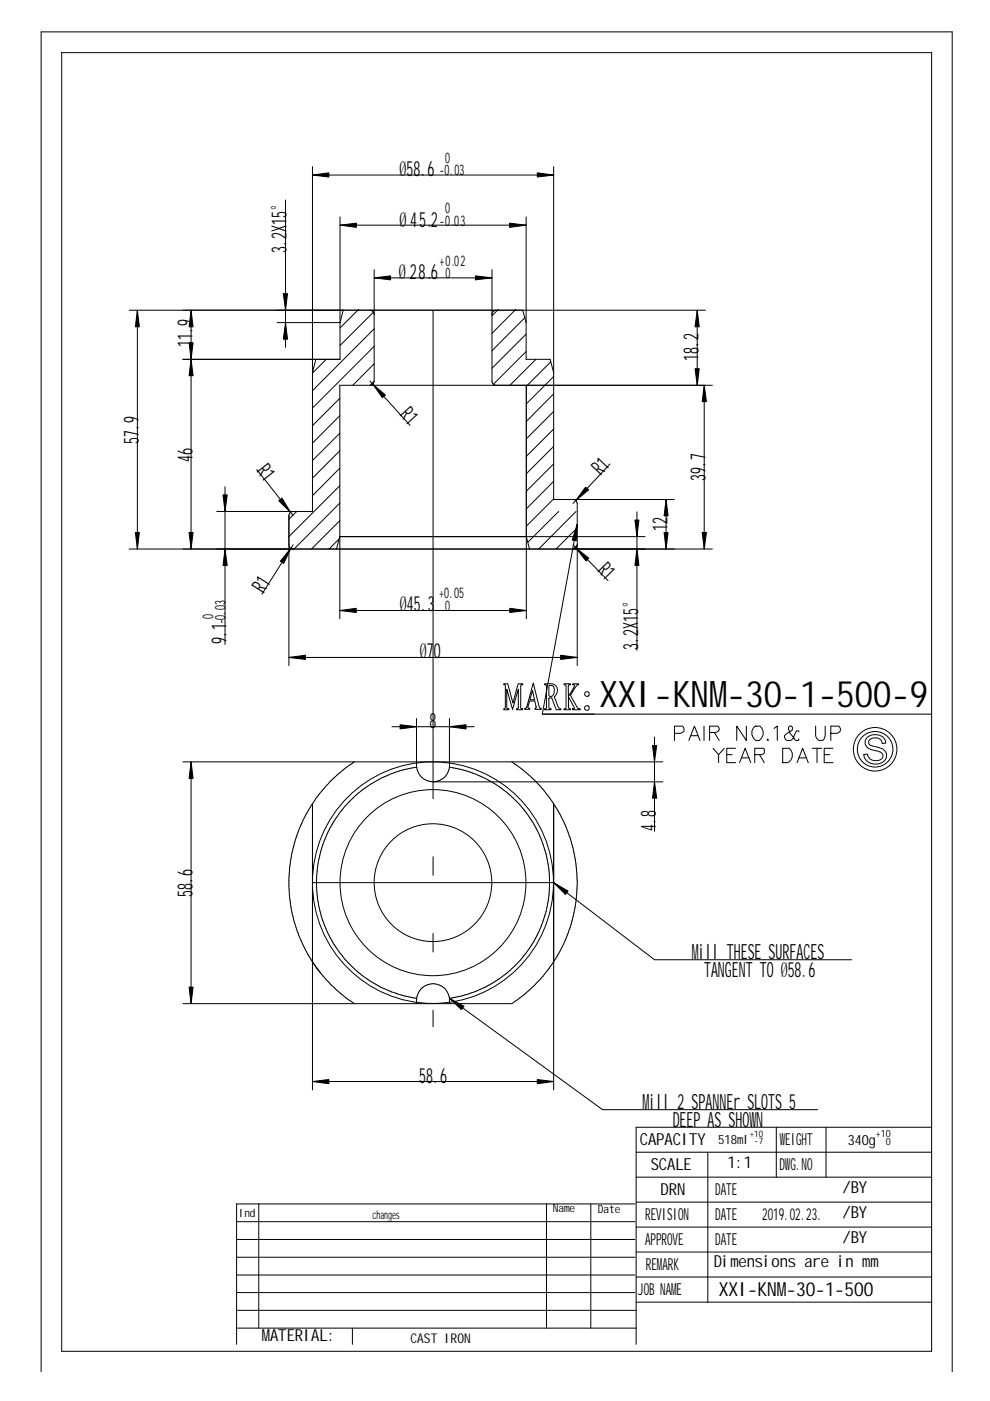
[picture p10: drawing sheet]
<svg xmlns="http://www.w3.org/2000/svg" width="210mm" height="297mm" viewBox="0 0 210 297" stroke-linecap="round" stroke-linejoin="round" font-family="sans-serif">
<g fill="none" stroke="#000" stroke-width=".21">
<path d="M13.1 11.1v275.4h184.4v-275.3h-184.4M66.3 35.3v73.1h-20.3M66.3 37.1h51.1M117.4 35.3v70.6h25.6M60.5 42.4v31.2M72.1 46v30.2h-33.3M72.1 47.7h39.4M79.3 58.9h25M79.3 57.2v23.6a.87 .87 0 0 1-.9 .9M104.3 57.2v23.6a.87 .87 0 0 0 .9 .9M111.5 46v30.2h5.1l.8 2.8M27.4 65.8h122.2"/>
<path d="M29.1 65.8v50.6M40.5 65.8v50.6M67 76.2l-.7 2.8M69.2 76.2l-2.9 2.9M72.8 65.8l-.7 2.6h-13.3M76 65.6l-3.9 3.9M78.4 65.8a.87 .87 0 0 1 .9 .9M79.2 66.1l-7.1 7.2M79.3 77.1l-4.5 4.6M79.3 73.4l-13 13.1M79.3 69.7l-13 13.1M105.2 65.8a.87 .87 0 0 0-.9 .9"/>
<path d="M105.7 65.6l-1.4 1.4M109.3 65.6l-5 5.1M110.8 65.8l.7 2.6M111.3 67.3l-7 7.1M111.5 74.5l-6.9 7M111.5 70.9l-7.2 7.2M113.6 76.2l-5.5 5.5M116.8 76.7l-5.2 5.2M117.4 79.8l-5.8 5.8M147.8 65.8v15.9M54.4 99.6l7.7 9.7M72.1 99.3l-5.8 5.8"/>
<path d="M72.1 95.6l-5.8 5.8M72.1 91.8l-5.8 5.8M72.1 88.1l-5.8 5.9M72.1 84.4l-5.8 5.8M78.4 80.8l8.6 9.4M79.3 80.8l-.8 .9M111.6 81.7v49.5M117.4 83.5l-5.8 5.9M117.4 87.2l-5.8 5.8M117.4 91l-5.8 5.8M117.4 94.6l-5.8 5.8M117.4 98.4l-5.8 5.8"/>
<path d="M129.3 98.4l-7.8 8.4M149.3 81.7v34.7M151 81.7h-78.9v49.5M27.4 116.4h123.6M47.7 103.2v33.4M61.3 115.5a.87 .87 0 0 0 .8 .9M62.1 108.4a.87 .87 0 0 0-.8 .9v31.8M62.1 115.5l-6.6 10.5M62.9 108.4l-1.6 1.7M71.9 114.2l-2.1 2.2M72.1 110.4l-6.1 6M72.1 106.7l-9.7 9.7"/>
<path d="M72.1 103l-10.8 10.8M111.6 113.8l.7 2.6M117.4 102.1l-5.8 5.8M117.4 105.8l-5.8 5.8M118.4 108.4l-6.5 6.6M121.5 115.5l7.4 7.6M121.5 105.9a.87 .87 0 0 1 .9 .9v34.3M122.1 108.4l-7.9 8M122.3 115.6l-.7 .8M122.4 111.2l-7.4 40.2h82.5M122.4 115.5a.87 .87 0 0 1-.9 .9M122.4 111.9l-4.5 4.5"/>
<path d="M135 108.5v29.4M136.8 113.8h-64.7l-.8 2.6M141.2 105.9v10.5M61.3 139.4h61.1M72.1 129.4h39.5M83.1 154.1h17.4M88.3 152.3v10.4M95.3 152.3v10.4M106.8 145h.9l1.1 4 1.1-4h.9v.2h-.4v.2v4.7l.4 .2v.2h-1.3v-.2l.3-.1 .1-.2v-3.9l-1.2 4.3-1.3-4.3v3.8l.1 .3 .4 .1v.2h-1.1v-.2l.3-.1v-.3v-4.5l-.3-.2zM112.9 146.4l.4 2h-.9zM113.1 144.8l1.2 5 .2 .3 .3 .1v.2h-1.4v-.2a.66 .66 0 0 0 .1-1.1l-.1-.5h-1.1l-.4 1.3 .4 .3v.2h-1v-.2l.2-.1 .3-.6zM115.4 145a2.48 2.48 0 0 1 2.5 .4 1.64 1.64 0 0 1-.4 2.3l.7 1.9a.7 .7 0 0 0 .7 .7v.2h-1l-.9-2.6h-.3l-.3 .2v1.8l.1 .3 .3 .1v.2h-1.4v-.2l.4-.1 .1-.2v-4.5l-.1-.3h-.4z"/>
<path d="M116.4 145.4h.7a1.4 1.4 0 0 1-.2 2.2h-.4l-.1-.2zM119.6 145h1.3v.2h-.3l-.1 .3v2.1a5.2 5.2 0 0 0 1.3-2.4h-.4v-.2h1.3v.2l-.5 .2-1.3 2 1.4 2.4a.65 .65 0 0 0 .7 .5v.2h-1.6v-.2l.4-.2-1.3-2.4v2.2l.1 .3 .3 .1v.2h-1.3v-.2l.4-.2v-4.7l-.4-.2zM124 146.8l.2-.1h.5a.51 .51 0 0 1 .2 .7 .51 .51 0 0 1-.7 .2 .51 .51 0 0 1-.2-.8zM138.8 156.3v20M143 155.5h1.4a.87 .87 0 0 0 .5-1.4l-.2-.1h-1.7v3M146 157l1.2-3 1.2 3M146.6 156h1.3M149.3 154v3M150.5 155.3h1.1l.7-.3a.65 .65 0 0 0-.2-1h-1.6v3M151.2 158.7l1.2 1.3 1.1-1.3M151.5 155.3l1 1.7M156 158.7h-1.9v3h1.9"/>
<path d="M158.2 154v3l-2-3v3M159.8 154.3l.3-.3h1a1.85 1.85 0 0 1-.1 3l-.9-.1a1.84 1.84 0 0 1-.3-2.6zM162.8 156.7l-.2 .2 .2 .1 .2-.1M164.1 154.5l.7-.5v3M165.9 158.7h1.1a1.2 1.2 0 0 1 1 1 1.89 1.89 0 0 1-1 2h-1.1zM169.4 155.1v-.1h-.5l-.5 1a1.02 1.02 0 0 1-1.1 1.1 1.02 1.02 0 0 1-1-1.1l1.6-1 .1-.4-.1-.6h-.6l-.1 .3a3.7 3.7 0 0 0 1.7 2.7h.3l.2-.3M172.2 158.7h2M172.9 154v2a1.1 1.1 0 0 0 1.7 .9l.4-.9v-2M173.2 158.7v3M176.1 155.5h1.4a.87 .87 0 0 0 .5-1.4l-.2-.1h-1.7v3M176.6 158.7h-1.8v3h1.8M184 156.2a2.44 2.44 0 0 1 3.8 1.1v.3h-.8a1.53 1.53 0 0 0-1.2-1.2 1.53 1.53 0 0 0-1.6 .8l.1 .6a1.41 1.41 0 0 0 1.3 .5l.8 .2a1.7 1.7 0 0 1 1.6 1.7 1.7 1.7 0 0 1-1.6 1.7 2.42 2.42 0 0 1-3.2-1.9l.7-.1a1.76 1.76 0 0 0 1.5 1.4 1.76 1.76 0 0 0 1.8-.9 1.16 1.16 0 0 0-1.1-1.2 2.6 2.6 0 0 1-2.7-1.6 1.36 1.36 0 0 1 .6-1.4z"/>
<path d="M38.8 161.5h101.7M40.5 161.5v51.3M66.3 170.4v60.7M66.3 170.4l-1.6 2.6-1.2 2.6a32.6 32.6 0 0 0-2.2 10.7v1.7a30.9 30.9 0 0 0 2 10.3l2 4.1 1.9 2.9M75.1 161.5a32.2 32.2 0 0 0-7.2 6.5l-1.6 2.4M88.3 162.7a3.5 3.5 0 0 0 3.5 3.1M88.3 162.7a24.2 24.2 0 0 0-13.2 6.2l-1.4 1.5a24.8 24.8 0 0 0-6.5 18.6l.2 1.7a24.9 24.9 0 0 0 6.3 13.2l1.8 1.8a24.7 24.7 0 0 0 9.5 5.2l3.3 .8M91.8 165.8h48.7M95.3 162.7a3.5 3.5 0 0 1-3.5 3.1M95.3 162.7l3.3 .7 2.4 .8a24.1 24.1 0 0 1 6.8 4.1l2.2 2.1a24.6 24.6 0 0 1 6 11.5l.5 3.8a22.9 22.9 0 0 1-.5 6.7 24.6 24.6 0 0 1-6 11.5l-2.5 2.4a25.8 25.8 0 0 1-6.9 4l-2.8 .9-2.5 .5M108.5 161.5l2.4 1.8a32.1 32.1 0 0 1 6.5 7.1M117.4 170.4v60.7"/>
<path d="M117.4 170.4l1.3 2.2 1.7 3.8 1.1 3.2 .6 3.4 .3 3.8-.1 2.5-.3 2.9-1 4.1a30.8 30.8 0 0 1-10.1 14.8l-2.4 1.7h-69.7M152.4 160v1.7M154.1 160h1.1M156.8 161.7l1.2-3 1.2 3M157.3 160.7h1.5M160 160h1.4l.5-.2 .2-.1v-.9l-.2-.1h-1.9v3M161 160l1.1 1.7M169 161.7l1.2-3 1.2 3M169.3 160.7h1.6M174.8 160h1.1M117.4 187.1l21.4 16.4h41.8M66.3 203.9l1.6 2.4a33.5 33.5 0 0 0 7.2 6.5"/>
<path d="M67.4 205.6l.3 .3M88.3 211.7v1.1M88.3 211.7a3.5 3.5 0 0 1 3.5-3.1 3.5 3.5 0 0 1 3.5 3.1M95.3 211.7l32.5 23.6h45.6M95.3 211.7v1.1M66.3 229.3h51.1M164.6 239v10.6M175.1 239v10.6M197.5 239h-62.6v46M50.2 259h84.4M54.9 255.3v26.3M115.9 255.3v26.3"/>
<path d="M125.3 255.3v26.3M134.6 255.3h-84.4v29.7M134.9 244.3h62.6M134.9 249.6h62.6M134.9 254.9h62.6M150.1 244.3v31.8M50.2 274.1h84.4M50.2 270.3h84.4M50.2 266.6h84.4M50.2 262.8h84.4M50.4 277.8h84.5M134.9 260.2h62.6"/>
<path d="M134.9 265.5h62.6M134.9 270.7h62.6M134.9 276.1h62.6M8.7 290.7v-283.9h193.2v283.9M50.4 281.6h84.5M74.7 281.6v3.4"/>
<circle cx="124.4" cy="150.1" r=".5"/>
<circle cx="185.5" cy="158.9" r="4.6"/>
<circle cx="185.5" cy="158.9" r="3.8"/>
<circle cx="91.8" cy="187.1" r="25.6"/>
<circle cx="91.8" cy="187.1" r="19.7"/>
<circle cx="91.8" cy="187.1" r="12.5"/>
</g>
<g fill="#000" stroke="#000" stroke-width=".21">
<path d="M66.3 37.1l3.4-.5v.9z" fill-rule="evenodd"/>
<path d="M113.9 36.6l3.5 .5-3.5 .4z" fill-rule="evenodd"/>
<path d="M72.1 47.7l3.5-.4v.9z" fill-rule="evenodd"/>
<path d="M79.3 58.9l3.5-.4v.8z" fill-rule="evenodd"/>
<path d="M100.8 58.5l3.5 .4-3.5 .4z" fill-rule="evenodd"/>
<path d="M108 47.3l3.5 .4-3.5 .5z" fill-rule="evenodd"/>
<path d="M29.1 65.8l.4 3.5h-.8z" fill-rule="evenodd"/>
<path d="M40.5 76.2l.4 3.5h-.8z" fill-rule="evenodd"/>
<path d="M40.5 65.8l.4 3.5h-.8z" fill-rule="evenodd"/>
<path d="M40.1 72.7h.8l-.4 3.5z" fill-rule="evenodd"/>
<path d="M60.1 62.3h.9l-.5 3.5z" fill-rule="evenodd"/>
<path d="M60.5 68.4l.5 3.5h-.9z" fill-rule="evenodd"/>
<path d="M147.8 65.8l.5 3.5h-.9z" fill-rule="evenodd"/>
<path d="M147.4 78.2h.9l-.5 3.5z" fill-rule="evenodd"/>
<path d="M79 81.4l2.7 2.4-.6 .5z" fill-rule="evenodd"/>
<path d="M149.3 81.7l.5 3.5h-.9z" fill-rule="evenodd"/>
<path d="M28.7 112.9h.8l-.4 3.5z" fill-rule="evenodd"/>
<path d="M40.1 112.9h.8l-.4 3.5z" fill-rule="evenodd"/>
<path d="M47.3 104.9h.9l-.5 3.5z" fill-rule="evenodd"/>
<path d="M47.7 116.4l.5 3.5h-.9z" fill-rule="evenodd"/>
<path d="M59.1 106.2l.7-.6 1.8 3z" fill-rule="evenodd"/>
<path d="M61.7 116.2l-1.5 3.3-.8-.5z" fill-rule="evenodd"/>
<path d="M122.4 111.2l-.2 3.5-.9-.2z" fill-rule="evenodd"/>
<path d="M124.2 103.3l.6 .6-2.7 2.2z" fill-rule="evenodd"/>
<path d="M122.1 116.1l2.7 2.2-.6 .6z" fill-rule="evenodd"/>
<path d="M134.6 110.3h.9l-.5 3.5z" fill-rule="evenodd"/>
<path d="M135 116.4l.5 3.5h-.9z" fill-rule="evenodd"/>
<path d="M141.2 105.9l.4 3.5h-.8z" fill-rule="evenodd"/>
<path d="M140.8 112.9h.8l-.4 3.5z" fill-rule="evenodd"/>
<path d="M148.9 112.9h.9l-.5 3.5z" fill-rule="evenodd"/>
<path d="M61.3 139.4l3.5-.5v.9z" fill-rule="evenodd"/>
<path d="M72.1 129.4l3.4-.4v.9z" fill-rule="evenodd"/>
<path d="M108.1 129l3.5 .4-3.5 .5z" fill-rule="evenodd"/>
<path d="M118.9 138.9l3.5 .5-3.5 .4z" fill-rule="evenodd"/>
<path d="M84.8 153.7l3.5 .4-3.5 .4z" fill-rule="evenodd"/>
<path d="M95.3 154.1l3.5-.4v.8z" fill-rule="evenodd"/>
<path d="M138.3 158.1h.9l-.4 3.4z" fill-rule="evenodd"/>
<path d="M40.5 161.5l.4 3.5h-.8z" fill-rule="evenodd"/>
<path d="M138.8 165.8l.4 3.4h-.9z" fill-rule="evenodd"/>
<path d="M117.4 187.1l3 1.8-.5 .7z" fill-rule="evenodd"/>
<path d="M40.1 209.3h.8l-.4 3.5z" fill-rule="evenodd"/>
<path d="M95.3 211.7l3.1 1.6-.6 .8z" fill-rule="evenodd"/>
<path d="M66.3 229.3l3.4-.4v.9z" fill-rule="evenodd"/>
<path d="M113.9 228.9l3.5 .4-3.5 .5z" fill-rule="evenodd"/>
</g>
<path d="M66.3 187.1h51.1" fill="none" stroke="#000" stroke-width=".21" stroke-dasharray="103.6 12.2 4.1 12.2" stroke-linecap="butt"/>
<path d="M91.8 65.8v151.9" fill="none" stroke="#000" stroke-width=".21" stroke-dasharray="103.6 12.2 4.1 12.2 4.1 12.2" stroke-linecap="butt"/>
<text font-size="7.7" x="127.1" y="149.9">XXI-KNM-30-1-500-9</text>
<g font-size="4.4">
<text x="84.7" y="37.3">Ø58.6</text>
<text x="60.7" y="53.5" transform="rotate(-90 60.7 53.5)">3.2X15°</text>
<text x="84.7" y="48">Ø 45.2</text>
<text x="84.6" y="59.2">Ø 28.6</text>
<text x="40.8" y="73.5" transform="rotate(-90 40.8 73.5)">11.9</text>
<text x="148.1" y="76.5" transform="rotate(-90 148.1 76.5)">18.2</text>
<text x="84.7" y="88.1" transform="rotate(48 84.7 88.1)">R1</text>
<text x="29.4" y="94.1" transform="rotate(-90 29.4 94.1)">57.9</text>
<text x="40.8" y="98" transform="rotate(-90 40.8 98)">46</text>
<text x="54.3" y="99.9" transform="rotate(52 54.3 99.9)">R1</text>
<text x="127.4" y="100.9" transform="rotate(-47 127.4 100.9)">R1</text>
<text x="149.6" y="102" transform="rotate(-90 149.6 102)">39.7</text>
<text x="141.5" y="112.6" transform="rotate(-90 141.5 112.6)">12</text>
<text x="55.9" y="126" transform="rotate(-58 55.9 126)">R1</text>
<text x="126.5" y="121.1" transform="rotate(46 126.5 121.1)">R1</text>
<text x="84.8" y="129.6">Ø45.3</text>
<text x="48" y="136.5" transform="rotate(-90 48 136.5)">9.1</text>
<text x="135.3" y="137.7" transform="rotate(-90 135.3 137.7)">3.2X15°</text>
<text x="89" y="139.5">Ø70</text>
<text x="91.1" y="154.3">8</text>
<text x="139.1" y="176.1" transform="rotate(-90 139.1 176.1)">4.8</text>
<text x="40.8" y="190.1" transform="rotate(-90 40.8 190.1)">58.6</text>
<text x="146.7" y="203.4">Mill THESE SURFACES</text>
<text x="149.3" y="207.2">TANGENT TO Ø58.6</text>
<text x="88.9" y="229.5">58.6</text>
<text x="136.2" y="235.2">Mill 2 SPANNEr SLOTS 5</text>
<text x="142.6" y="239">DEEP AS SHOWN</text>
</g>
<text font-size="4.1" x="152.4" y="274.7">XXI-KNM-30-1-500</text>
<g font-size="3.5">
<text x="135.6" y="242.7">CAPACITY</text>
<text x="165.3" y="242.7">WEIGHT</text>
<text x="138" y="248">SCALE</text>
<text x="154.3" y="247.6">1:1</text>
<text x="165.3" y="248.1">DWG.NO</text>
<text x="140" y="253.4">DRN</text>
<text x="151.6" y="253.4">DATE</text>
<text x="178.6" y="253">/BY</text>
<text x="136.8" y="258.7">REVISION</text>
<text x="151.6" y="258.7">DATE</text>
<text x="151.6" y="264">DATE</text>
<text x="161.6" y="258.7">2019.02.23.</text>
<text x="178.6" y="258.3">/BY</text>
<text x="178.6" y="263.6">/BY</text>
<text x="136.8" y="264">APPROVE</text>
<text x="136.9" y="269.3">REMARK</text>
<text x="151.3" y="268.7">Dimensions are in mm</text>
<text x="135.3" y="274.6">JOB NAME</text>
<text x="55.5" y="284.4">MATERIAL:</text>
</g>
<g font-size="3.1">
<text x="94.4" y="34.5">0</text>
<text x="93.2" y="37.2">-0.03</text>
<text x="93.2" y="47.8">-0.03</text>
<text x="94.4" y="45.2">0</text>
<text x="93.2" y="56.4">+0.02</text>
<text x="94.4" y="59">0</text>
<text x="45.2" y="131.2" transform="rotate(-90 45.2 131.2)">0</text>
<text x="93.1" y="126.9">+0.05</text>
<text x="94.4" y="129.5">0</text>
<text x="47.8" y="132.4" transform="rotate(-90 47.8 132.4)">-0.03</text>
</g>
<text font-size="3" x="179.7" y="242.9">340g</text>
<text font-size="2.8" x="87" y="284.8">CAST IRON</text>
<text font-size="2.7" x="152.3" y="242.6">518ml</text>
<text font-size="2.5" x="79" y="258.5">changes</text>
<g font-size="2.4">
<text x="50.6" y="257.9">Ind</text>
<text x="117.2" y="257">Name</text>
<text x="126.8" y="257.1">Date</text>
</g>
<g font-size="2.1">
<text x="185.7" y="241">+10</text>
<text x="187.8" y="242.9">0</text>
</g>
<g font-size="1.9">
<text x="159" y="241">+10</text>
<text x="159.9" y="242.6">-7</text>
</g>
</svg>
